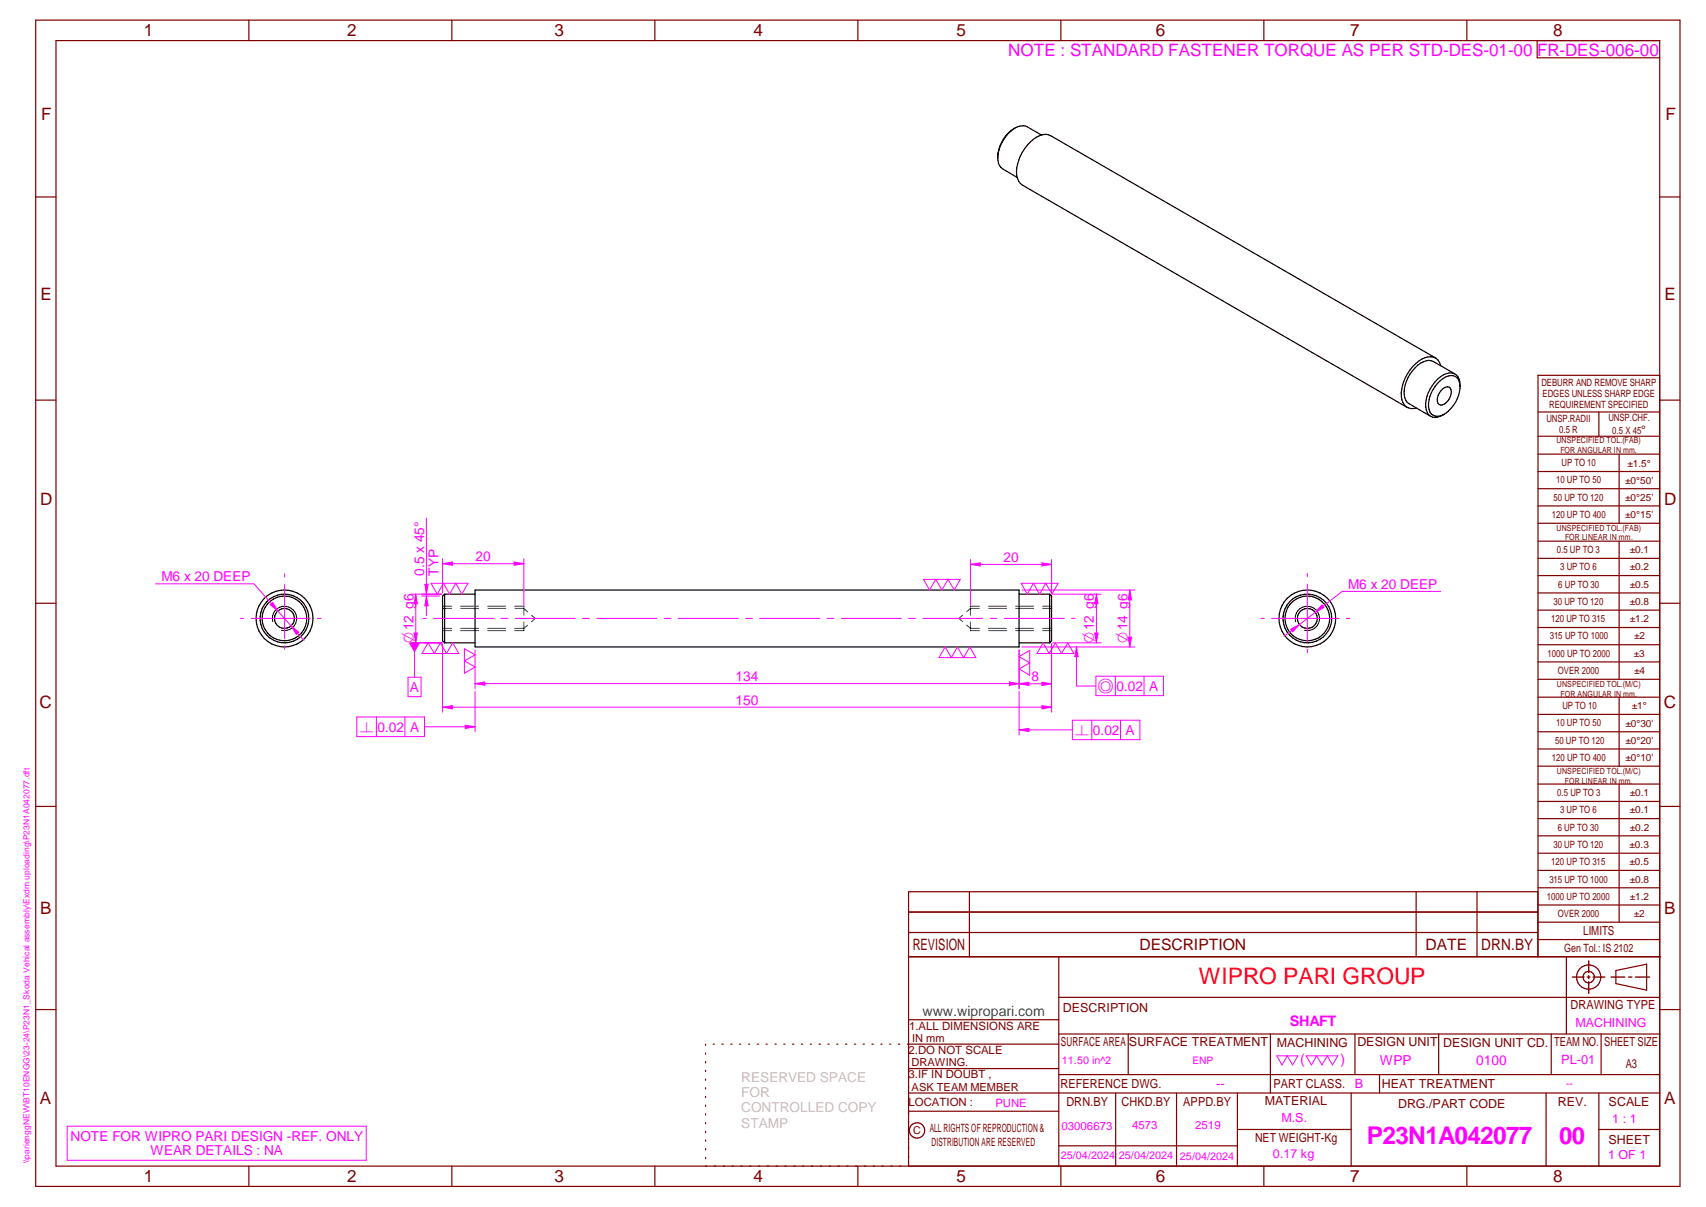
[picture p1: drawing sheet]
<svg xmlns="http://www.w3.org/2000/svg" width="420mm" height="297mm" viewBox="0 0 420 297" stroke-linecap="round" stroke-linejoin="round" font-family="sans-serif">
<g fill="none" stroke="#800000" stroke-width=".3">
<path d="M8.8 5h405v287h-405zM13.8 10h395v277h-395zM61.3 5v5M111.3 5v5M161.3 5v5M211.3 5v5M261.3 5v5M311.3 5v5M361.3 5v5M378.6 10v4.2h30.2M8.8 48.5h5M408.8 48.5h5"/>
<path d="M8.8 98.5h5M408.8 92.4h-30v143.1M408.8 98.5h5M378.8 101.4h30M378.8 107.4h30M378.8 111.8h30M378.8 116h30M393.8 101.4v6M398.8 111.8v17M378.8 120.3h30M378.8 124.5h30M378.8 128.8h30"/>
<path d="M378.8 133.2h30M378.8 137.4h30M398.8 133.2v34M8.8 148.5h5M378.8 141.6h30M378.8 145.9h30M378.8 150.2h30M378.8 154.4h30M378.8 158.7h30M408.8 148.5h5M378.8 162.9h30M378.8 167.2h30"/>
<path d="M378.8 171.6h30M378.8 175.8h30M398.8 171.6v17M8.8 198.5h5M378.8 180.1h30M378.8 184.3h30M378.8 188.6h30M378.8 193h30M378.8 197.2h30M398.8 193v33.9M408.8 198.5h5M238.7 219.5v16"/>
<path d="M348.8 219.5v16M363.8 219.5v16M378.8 201.5h30M378.8 205.7h30M378.8 210h30M378.8 214.2h30M378.8 218.5h30M223.8 235.5h185.2M223.8 229.5h154.9M223.8 224.5h154.9M260.8 235.5v51.5M378.7 235.5v-16h-154.9v67.5"/>
<path d="M378.8 222.7h30M378.8 226.9h30M378.8 231.2h30M385.8 235.5v19M398 238.8l7.5-1.5v6.4l-7.5-1.6zM8.8 248.5h5M173.8 257v.3M173.8 259.1v.3M175.6 257h.3M177.8 257h.3M180 257h.3M182.1 257h.3"/>
<path d="M184.4 257h.2M186.5 257h.3M188.7 257h.3M190.9 257h.3M193 257h.3M195.2 257h.3M197.4 257h.3M199.5 257h.3M201.7 257h.3M203.9 257h.3M206.1 257h.3M208.2 257h.4"/>
<path d="M210.4 257h.3M212.6 257h.3M214.7 257h.4M216.9 257h.3M219.1 257h.3M221.3 257h.3M223.8 251h37M260.8 257h-37.3M260.8 245.4h148M260.8 254.5h148M277.9 254.5v10M312.9 254.5v14.5"/>
<path d="M333.7 254.5v10M354.3 254.5v10M382 254.5v10M394.3 254.5v10M408.8 248.5h5M173.8 261.2v.4M173.8 263.4v.3M173.8 265.6v.3M173.8 267.7v.3M173.8 269.8v.3M173.8 271.9v.4M173.8 274.1v.3"/>
<path d="M173.8 276.3v.3M173.8 278.4v.3M223.8 269h185M223.8 263h37M223.8 273.5h37M260.8 264.5h148M274.8 269v18M289.8 269v18M304.7 269v18M304.7 278h28.1M332.8 269v18M339.8 264.5v4.5"/>
<path d="M380.8 269v18M393.8 269v18M393.8 278h15M61.3 287v5M111.3 287v5M161.3 287v5M173.8 280.5v.3M173.8 282.7v.3M173.8 284.8v.3M211.3 287v5M260.8 282h43.9M261.3 287v5"/>
<path d="M311.3 287v5M361.3 287v5"/>
<circle cx="391.3" cy="240.5" r="2.99"/>
<circle cx="391.3" cy="240.5" r="1.41"/>
<circle cx="225.9" cy="278.2" r="1.89"/>
</g>
<g fill="none" stroke="#f0f" stroke-width=".25">
<path d="M59.2 152.2h.8M61.8 152.2h14.6M70.1 141.2v.8M70.1 143.8v13.3M70.1 158.9v.9M78.2 152.2h.9M104.2 152.2h.9M106.8 152.2h14.8M123.4 152.2h1.7M126.9 152.2h14.8M143.5 152.2h1.7M147 152.2h14.7"/>
<path d="M163.6 152.2h1.7M167 152.2h14.8M183.6 152.2h1.7M187.1 152.2h14.8M203.7 152.2h1.7M207.2 152.2h14.8M223.8 152.2h1.7M227.3 152.2h14.8M243.8 152.2h1.7M247.3 152.2h14.8M251.7 145.2h27.8M251.7 159.2h27.8"/>
<path d="M263.9 152.2h.9M278.2 145.2l.5 2.4h-.8zM310.5 152.2h.9M313.2 152.2h16.6M322 141.1v.8M322 143.8v14.2M322 159.8v.9M331.6 152.2h.9M314.4 259.8h5.2l-1.3 2.3-1.3-2.3-1.2 2.3zM321.7 259.8h7.8l-1.3 2.3-1.3-2.3-1.3 2.3-1.3-2.3-1.3 2.3zM16.5 277.2h73.7v8.3h-73.7z"/>
</g>
<path d="M391.3 236.5v2.9M387.3 240.5h2.8M390.9 240.5h.7M391.3 240.1v.7M391.3 241.6v2.9M392.3 240.5h3M396.8 240.5h3.4M401.1 240.5h.8M402.8 240.5h3.5" fill="none" stroke="#800000" stroke-width=".34"/>
<g fill="none" stroke="#008000" stroke-width=".25">
<path d="M109 155.2h2.2M109 149.2h2.2M109 149.7h2.2M109 154.6h2.2M113.4 155.2h4.4M113.4 149.2h4.4M113.4 154.6h4.4M113.5 149.7h4.4M120.1 155.2h4.4M120.1 149.2h4.4M120.1 154.6h4.4M120.2 149.7h4.4"/>
<path d="M126.8 149.2h2.2v.2M126.8 149.7h2.2l1 .9M129 155.1v.1h-2.2M129 149.6v1.8M129 153.1v1.8M129.9 153.9l-.9 .7h-2.2M130.9 151.4l.9 .8-.9 .8M237.1 151.4l-.9 .8 .9 .8M238.1 153.8l.9 .8h2.2M239 149.6v1.8M239 153.1v1.8M239 155.1v.1h2.2"/>
<path d="M241.2 149.2h-2.2v.2M241.2 149.7h-2.2l-.9 .8M243.4 154.6h4.5M243.5 149.7h4.4M243.5 155.2h4.4M243.5 149.2h4.4M250.1 154.6h4.4M250.1 149.7h4.4M250.1 155.2h4.4M250.1 149.2h4.4M256.8 154.6h2.2M256.8 149.7h2.2"/>
<path d="M256.8 155.2h2.2M256.8 149.2h2.2"/>
</g>
<g fill="none" stroke="#000" stroke-width=".3">
<path d="M250 31.5a8.6 8.6 0 0 0-4.3 7.4M256.5 33.2l-3.5-2a3.6 3.6 0 0 0-3.9 .9 8.6 8.6 0 0 0-3.2 8.1l.3 .6 .8 .8 3.5 2M353.6 88.1a4.3 4.3 0 0 0-5 1.4 10.1 10.1 0 0 0-3.3 8.9 2.64 2.64 0 0 0 3.6 2M353.6 88.1l.5 .5 .7 1.4M353.6 88.1l-94.8-54.7a4.3 4.3 0 0 0-5 1.5 9.9 9.9 0 0 0-3.2 9l.3 .7 .9 1 94.7 54.6M355.3 95.8a1.22 1.22 0 0 1 1.6-.5 1.22 1.22 0 0 1 .5 1.7 3.3 3.3 0 0 1-2.6 2.7 1.55 1.55 0 0 1-.6-2.4zM358.3 92l-5.3-3a3.8 3.8 0 0 0-4.5 1.5 7.8 7.8 0 0 0-2.3 8l.8 .9 5.3 3M359.6 94.8a2.25 2.25 0 0 0-1.1-2.1 2.25 2.25 0 0 0-2.4 .1 8.2 8.2 0 0 0-4.2 8 2.2 2.2 0 0 0 3.5 1.3 8.2 8.2 0 0 0 4-8.8 2.46 2.46 0 0 0-3.9-1.1 8.9 8.9 0 0 0-4.2 8.7l.6 1.2 .4 .3M355.7 101.9l-.4 .3a3.2 3.2 0 0 1-3 .2M109.5 146.2h7.5M109.5 146.2l-.5 .5v11l.5 .5M109.5 158.2h7.5"/>
<path d="M109.5 146.2v12M117 145.2h134v14h-134zM251 146.2h7.5M251 158.2h7.5M258.5 146.2l.5 .5v11l-.5 .5M258.5 146.2v12"/>
<circle cx="70" cy="152.2" r="2.46"/>
<circle cx="70.1" cy="152.2" r="5.5"/>
<circle cx="70.1" cy="152.2" r="6"/>
<circle cx="70.1" cy="152.2" r="7"/>
<circle cx="322" cy="152.2" r="7"/>
<circle cx="322" cy="152.2" r="2.46"/>
<circle cx="322" cy="152.2" r="5.5"/>
<circle cx="322" cy="152.2" r="6"/>
</g>
<path d="M67.2 153a3 3 0 0 1 2.6-3.8 3 3 0 0 1 3.3 3.3 3 3 0 0 1-3.8 2.6M319.1 153a3 3 0 0 1 2.6-3.8 3 3 0 0 1 3.3 3.3 3 3 0 0 1-3.8 2.6" fill="none" stroke="#000" stroke-width=".25"/>
<path d="M278.2 145.2l.5 2.4h-.8z" fill="#f0f"/>
<path d="M277.9 156.8h.8l-.5 2.4z" fill="none" stroke="#f0f" stroke-width=".25"/>
<path d="M277.9 156.8h.8l-.5 2.4z" fill="#f0f"/>
<path d="M101.2 146.2h7.6M101.2 158.2h7.6M102.4 146.2l.4 2.4h-.8zM278.2 145.2v14" fill="none" stroke="#f0f" stroke-width=".25"/>
<path d="M102.4 146.2l.4 2.4h-.8z" fill="#f0f"/>
<path d="M102 155.8h.8l-.4 2.4z" fill="none" stroke="#f0f" stroke-width=".25"/>
<path d="M102 155.8h.8l-.4 2.4z" fill="#f0f"/>
<path d="M102.4 146.2v12M259.2 146.2h12M259.2 158.2h12M270 146.2l.4 2.4h-.8z" fill="none" stroke="#f0f" stroke-width=".25"/>
<path d="M270 146.2l.4 2.4h-.8z" fill="#f0f"/>
<path d="M269.6 155.8h.8l-.4 2.4z" fill="none" stroke="#f0f" stroke-width=".25"/>
<path d="M269.6 155.8h.8l-.4 2.4z" fill="#f0f"/>
<path d="M251 159.9v9.6M259 158.4v11.1M270 146.2v12M256.6 167.9l2.4 .4-2.4 .4z" fill="none" stroke="#f0f" stroke-width=".25"/>
<path d="M256.6 167.9l2.4 .4-2.4 .4z" fill="#f0f"/>
<path d="M251 168.3l2.4-.4v.8z" fill="none" stroke="#f0f" stroke-width=".25"/>
<path d="M251 168.3l2.4-.4v.8z" fill="#f0f"/>
<path d="M117 159.9v9.6M251 159.9v9.6M248.6 167.9l2.4 .3-2.4 .5zM251 168.3h8" fill="none" stroke="#f0f" stroke-width=".25"/>
<path d="M248.6 167.9l2.4 .3-2.4 .5z" fill="#f0f"/>
<path d="M117 168.2l2.4-.3v.8z" fill="none" stroke="#f0f" stroke-width=".25"/>
<path d="M117 168.2l2.4-.3v.8z" fill="#f0f"/>
<path d="M38.3 143.7h24.3l12.3 13.9M71.7 154.1l1.9 1.5-.6 .5zM117 168.2h134" fill="none" stroke="#f0f" stroke-width=".25"/>
<path d="M71.7 154.1l1.9 1.5-.6 .5z" fill="#f0f"/>
<path d="M66.5 148.8l.7-.5 1.2 2.1z" fill="none" stroke="#f0f" stroke-width=".25"/>
<path d="M66.5 148.8l.7-.5 1.2 2.1z" fill="#f0f"/>
<path d="M317.9 154.9l2.1-1.2-1.6 1.8zM354.8 145.5h-24.2l-14.4 11.1" fill="none" stroke="#f0f" stroke-width=".25"/>
<path d="M317.9 154.9l2.1-1.2-1.6 1.8z" fill="#f0f"/>
<path d="M325.6 148.9l.4 .6-2.1 1.2z" fill="none" stroke="#f0f" stroke-width=".25"/>
<path d="M325.6 148.9l.4 .6-2.1 1.2z" fill="#f0f"/>
<path d="M239 137.7v11.3M239 138.9l2.4-.4v.8zM259 137.7v8.3" fill="none" stroke="#f0f" stroke-width=".25"/>
<path d="M239 138.9l2.4-.4v.8z" fill="#f0f"/>
<path d="M256.6 138.5l2.4 .4-2.4 .4z" fill="none" stroke="#f0f" stroke-width=".25"/>
<path d="M256.6 138.5l2.4 .4-2.4 .4z" fill="#f0f"/>
<path d="M109 137.5v8.5M109 138.7l2.4-.4v.8zM129 137.5v11.5M239 138.9h20" fill="none" stroke="#f0f" stroke-width=".25"/>
<path d="M109 138.7l2.4-.4v.8z" fill="#f0f"/>
<path d="M126.6 138.3l2.4 .4-2.4 .4z" fill="none" stroke="#f0f" stroke-width=".25"/>
<path d="M126.6 138.3l2.4 .4-2.4 .4z" fill="#f0f"/>
<path d="M109 138.7h20M109 158.4v16.9M259 158.4v16.9M109 174l2.4-.3v.8z" fill="none" stroke="#f0f" stroke-width=".25"/>
<path d="M109 174l2.4-.3v.8z" fill="#f0f"/>
<path d="M256.6 173.7l2.4 .3-2.4 .5z" fill="none" stroke="#f0f" stroke-width=".25"/>
<path d="M256.6 173.7l2.4 .3-2.4 .5z" fill="#f0f"/>
<path d="M103.8 146.7h4.5M103.8 146.2h5M104.6 143.8h.8l-.4 2.4zM109 174h150" fill="none" stroke="#f0f" stroke-width=".25"/>
<path d="M104.6 143.8h.8l-.4 2.4z" fill="#f0f"/>
<path d="M105 146.7l.4 2.4h-.8z" fill="none" stroke="#f0f" stroke-width=".25"/>
<path d="M105 146.7l.4 2.4h-.8z" fill="#f0f"/>
<path d="M105 127.5v24M102.1 158.2v8.5" fill="none" stroke="#f0f" stroke-width=".25"/>
<path d="M100.7 158.2h2.8l-1.4 2.4z" fill="#f0f"/>
<path d="M100.9 158.2h7.9M106.2 143.6h9.1l-1.6 2.6-1.4-2.6-1.6 2.6-1.5-2.6-1.5 2.6zM114.4 159.6l2.6 1.6-2.6 1.4 2.6 1.6-2.6 1.5zM227.4 142.6h9.1l-1.5 2.6-1.5-2.6-1.5 2.6-1.5-2.6-1.6 2.6zM251.5 143.6h9.1l-1.5 2.6-1.6-2.6-1.5 2.6-1.5-2.6-1.5 2.6zM100.5 166.7h3.2v4.8l-3.2-.1zM251 161.6l2.6-1.5v6.1l-2.6-1.6 2.6-1.5zM251 179.6h13.1" fill="none" stroke="#f0f" stroke-width=".25"/>
<path d="M251 179.6l2.4-.4v.8z" fill="#f0f"/>
<path d="M104.6 178.9h12.4M251 170.2v10.6M251 179.6l2.4-.4v.8zM264.1 177.2h16.6v4.8h-16.6zM268.9 177.2v4.8M276 177.2v4.8" fill="none" stroke="#f0f" stroke-width=".25"/>
<path d="M114.6 178.5l2.4 .4-2.4 .4z" fill="#f0f"/>
<path d="M265.1 159.2v9.6M87.9 176.4h16.7v4.9h-16.7zM92.7 176.4v4.9M99.7 176.4v4.9M114.6 178.5l2.4 .4-2.4 .4zM117 170.2v9.8" fill="none" stroke="#f0f" stroke-width=".25"/>
<path d="M265.1 159.2l.4 2.4h-.8z" fill="#f0f"/>
<path d="M104.6 158.2h4.4M105.4 158.2l1.6 2.6 1.4-2.6 1.6 2.6 1.5-2.6 1.5 2.6h-9.1zM232.8 159.2l1.5 2.6 1.5-2.6 1.5 2.6 1.5-2.6 1.6 2.6h-9.1zM256.9 158.2l1.5 2.6 1.5-2.6 1.5 2.6 1.6-2.6 1.5 2.6h-9.1zM265.1 159.2l.4 2.4h-.8zM265.1 168.8h4.8M269.9 166.4h16.6v4.8h-16.6zM274.7 166.4v4.8M281.8 166.4v4.8" fill="none" stroke="#f0f" stroke-width=".25"/>
<text font-size="6" fill="#f0f" x="336.7" y="281.6">P23N1A042077</text>
<text font-size="5.9" fill="#f0f" x="384" y="281.6">00</text>
<text font-size="5.6" fill="#f00" x="295.3" y="242.2">WIPRO PARI GROUP</text>
<g font-size="4.2" fill="#800000">
<text x="35.4" y="9">1</text>
<text x="85.5" y="8.9">2</text>
<text x="136.6" y="9">3</text>
<text x="185.6" y="9">4</text>
<text x="235.6" y="9">5</text>
<text x="284.6" y="8.8">6</text>
<text x="332.6" y="9">7</text>
<text x="382.6" y="9">8</text>
<text x="10.1" y="29.6">F</text>
<text x="410.2" y="29.6">F</text>
<text x="9.9" y="73.9">E</text>
<text x="409.9" y="73.9">E</text>
<text x="9.9" y="124.2">D</text>
<text x="409.9" y="124.2">D</text>
<text x="9.7" y="174.3">C</text>
<text x="409.7" y="174.3">C</text>
<text x="9.9" y="225">B</text>
<text x="409.8" y="225">B</text>
<text x="9.8" y="271.7">A</text>
<text x="409.8" y="271.7">A</text>
<text x="35.4" y="291">1</text>
<text x="85.5" y="290.9">2</text>
<text x="136.6" y="291">3</text>
<text x="185.6" y="291">4</text>
<text x="235.6" y="291">5</text>
<text x="284.6" y="290.8">6</text>
<text x="332.6" y="291">7</text>
<text x="382.6" y="291">8</text>
</g>
<text font-size="4.2" fill="#f0f" x="248.3" y="13.8">NOTE : STANDARD FASTENER TORQUE AS PER STD-DES-01-00 FR-DES-006-00</text>
<g font-size="3.9" fill="#800000">
<text x="224.8" y="233.8">REVISION</text>
<text x="280.7" y="233.8">DESCRIPTION</text>
<text x="351.1" y="233.8">DATE</text>
<text x="364.8" y="233.8">DRN.BY</text>
</g>
<g font-size="3.7" fill="#f0f">
<text x="101.8" y="158.3" transform="rotate(-90 101.8 158.3)">O12 g6</text>
<text x="269.4" y="158.3" transform="rotate(-90 269.4 158.3)">O12 g6</text>
<text x="277.7" y="158.3" transform="rotate(-90 277.7 158.3)">O14 g6</text>
<text x="270.4" y="170">a</text>
<text x="88.6" y="180">n</text>
<text x="264.8" y="180.8">n</text>
</g>
<text font-size="3.6" fill="#f0f" x="317.7" y="252.6">SHAFT</text>
<text font-size="3.5" fill="#00f" x="227.2" y="250">www.wipropari.com</text>
<g font-size="3.5" fill="#f0f">
<text x="320.2" y="261.8">(</text>
<text x="330.1" y="261.8">)</text>
</g>
<g font-size="3.4" fill="#f0f">
<text x="39.7" y="143.1">M6 x 20 DEEP</text>
<text x="104.4" y="141.6" transform="rotate(-90 104.4 141.6)">0.5 x 45°</text>
<text x="108" y="141.6" transform="rotate(-90 108 141.6)">TYP</text>
<text x="117.1" y="138.1">20</text>
<text x="247.1" y="138.3">20</text>
<text x="332" y="144.9">M6 x 20 DEEP</text>
<text x="181.2" y="167.6">134</text>
<text x="254.1" y="167.7">8</text>
<text x="101" y="170.3">A</text>
<text x="181.2" y="173.4">150</text>
<text x="274.9" y="170">0.02 A</text>
<text x="93" y="180">0.02 A</text>
<text x="269.1" y="180.8">0.02 A</text>
<text x="339.8" y="262.2">WPP</text>
<text x="363.6" y="262">0100</text>
<text x="17.4" y="280.8">NOTE FOR WIPRO PARI DESIGN -REF. ONLY</text>
<text x="37.1" y="284.4">WEAR DETAILS : NA</text>
</g>
<g font-size="3.4" fill="#c0c0c0">
<text x="182.6" y="266.2">RESERVED SPACE</text>
<text x="182.6" y="270">FOR</text>
<text x="182.6" y="273.7">CONTROLLED COPY</text>
<text x="182.6" y="277.5">STAMP</text>
</g>
<g font-size="3.1" fill="#800000">
<text x="389.9" y="230.2">LIMITS</text>
<text x="261.8" y="249">DESCRIPTION</text>
<text x="386.8" y="248.4">DRAWING TYPE</text>
<text x="261.3" y="257.5">SURFACE AREA</text>
<text x="278" y="257.5">SURFACE TREATMENT</text>
<text x="314.5" y="257.6">MACHINING</text>
<text x="334.3" y="257.5">DESIGN UNIT</text>
<text x="355.4" y="257.6">DESIGN UNIT CD.</text>
<text x="382.8" y="257.3">TEAM NO.</text>
<text x="395.1" y="257.4">SHEET SIZE</text>
<text x="400.4" y="262.8">A3</text>
<text x="261.2" y="267.8">REFERENCE DWG.</text>
<text x="313.6" y="267.7">PART CLASS.</text>
<text x="340.3" y="267.7">HEAT TREATMENT</text>
<text x="262.6" y="272.2">DRN.BY</text>
<text x="276.2" y="272.1">CHKD.BY</text>
<text x="291.4" y="272.2">APPD.BY</text>
<text x="311.5" y="272">MATERIAL</text>
<text x="344.3" y="272.6">DRG./PART CODE</text>
<text x="383.7" y="272.2">REV.</text>
<text x="396.2" y="272.3">SCALE</text>
<text x="309.1" y="280.9">NET WEIGHT-Kg</text>
<text x="396.1" y="281.4">SHEET</text>
</g>
<g font-size="3.1" fill="#f0f">
<text x="388" y="252.8">MACHINING</text>
<text x="384.5" y="261.9">PL-01</text>
<text x="299.5" y="267.8">--</text>
<text x="333.7" y="267.7">B</text>
<text x="315.6" y="276.1">M.S.</text>
<text x="397.1" y="276.4">1 : 1</text>
<text x="313.5" y="285.1">0.17 kg</text>
<text x="396.1" y="285.3">1 OF 1</text>
</g>
<text font-size="3" fill="#800000" x="404.2" y="106.8">°</text>
<g font-size="2.8" fill="#800000">
<text x="385.2" y="234.4">Gen Tol.: IS 2102</text>
<text x="223.9" y="253.4">1.ALL DIMENSIONS ARE</text>
<text x="223.8" y="259.3">2.DO NOT SCALE</text>
<text x="223.8" y="265.4">3.IF IN DOUBT ,</text>
<text x="223.8" y="272.2">LOCATION :</text>
<text x="229" y="278.7">ALL RIGHTS OF REPRODUCTION &amp;</text>
<text x="229.4" y="282.1">DISTRIBUTION ARE RESERVED</text>
</g>
<g font-size="2.8" fill="#f0f">
<text x="245.1" y="272.4">PUNE</text>
<text x="261.4" y="278">03006673</text>
<text x="278.8" y="277.7">4573</text>
<text x="294.4" y="277.9">2519</text>
</g>
<g font-size="2.7" fill="#800000">
<text x="224.7" y="256.4">IN mm</text>
<text x="224.5" y="262.4">DRAWING.</text>
<text x="224.5" y="268.4">ASK TEAM MEMBER</text>
<text x="224.9" y="279.2">C</text>
</g>
<g font-size="2.7" fill="#f0f">
<text x="261.5" y="261.9">11.50 in^2</text>
<text x="261.3" y="285.2">25/04/2024</text>
<text x="275.6" y="285.2">25/04/2024</text>
<text x="290.6" y="285.4">25/04/2024</text>
</g>
<g font-size="2.5" fill="#800000">
<text x="379.6" y="95">DEBURR AND REMOVE SHARP</text>
<text x="379.9" y="97.7">EDGES UNLESS SHARP EDGE</text>
<text x="381.5" y="100.5">REQUIREMENT SPECIFIED</text>
<text x="380.9" y="103.8">UNSP.RADII</text>
<text x="384" y="106.6">0.5 R</text>
<text x="396.1" y="103.6">UNSP.CHF.</text>
<text x="397.1" y="106.8">0.5 X 45</text>
<text x="383.2" y="119">10 UP TO 50</text>
<text x="384.6" y="114.7">UP TO 10</text>
<text x="400.3" y="119">±0°50'</text>
<text x="400.8" y="114.8">±1.5°</text>
<text x="382.6" y="123.2">50 UP TO 120</text>
<text x="400.3" y="123.2">±0°25'</text>
<text x="382.2" y="127.4">120 UP TO 400</text>
<text x="400.3" y="127.4">±0°15'</text>
<text x="383.4" y="136.1">0.5 UP TO 3</text>
<text x="401.4" y="136.1">±0.1</text>
<text x="384.2" y="140.4">3 UP TO 6</text>
<text x="401.4" y="140.3">±0.2</text>
<text x="382.6" y="148.8">30 UP TO 120</text>
<text x="383.8" y="144.6">6 UP TO 30</text>
<text x="401.4" y="148.9">±0.8</text>
<text x="401.4" y="144.7">±0.5</text>
<text x="382" y="153.1">120 UP TO 315</text>
<text x="401.4" y="153.1">±1.2</text>
<text x="381.2" y="161.6">1000 UP TO 2000</text>
<text x="381.7" y="157.4">315 UP TO 1000</text>
<text x="402.4" y="161.6">±3</text>
<text x="402.5" y="157.4">±2</text>
<text x="383.7" y="165.9">OVER 2000</text>
<text x="402.5" y="165.9">±4</text>
<text x="383.2" y="178.8">10 UP TO 50</text>
<text x="384.8" y="174.5">UP TO 10</text>
<text x="400.3" y="178.8">±0°30'</text>
<text x="401.9" y="174.6">±1°</text>
<text x="383" y="183">50 UP TO 120</text>
<text x="400.3" y="183.1">±0°20'</text>
<text x="382.2" y="187.3">120 UP TO 400</text>
<text x="400.3" y="187.3">±0°10'</text>
<text x="383.5" y="195.9">0.5 UP TO 3</text>
<text x="401.4" y="196">±0.1</text>
<text x="384.2" y="200.1">3 UP TO 6</text>
<text x="401.4" y="200.2">±0.1</text>
<text x="382.6" y="208.7">30 UP TO 120</text>
<text x="383.7" y="204.4">6 UP TO 30</text>
<text x="401.4" y="208.7">±0.3</text>
<text x="401.4" y="204.4">±0.2</text>
<text x="382" y="213">120 UP TO 315</text>
<text x="401.4" y="212.9">±0.5</text>
<text x="381" y="221.4">1000 UP TO 2000</text>
<text x="381.6" y="217.2">315 UP TO 1000</text>
<text x="401.4" y="221.4">±1.2</text>
<text x="401.4" y="217.2">±0.8</text>
<text x="383.7" y="225.7">OVER 2000</text>
<text x="402.4" y="225.7">±2</text>
</g>
<g font-size="2.5" fill="#f0f">
<text x="293.7" y="261.9">ENP</text>
<text x="385.7" y="267.5">--</text>
</g>
<g font-size="2.1" fill="#800000">
<text x="383.3" y="109.1">UNSPECIFIED TOL.(FAB)</text>
<text x="384.3" y="111.4">FOR ANGULAR IN mm.</text>
<text x="383.4" y="130.6">UNSPECIFIED TOL.(FAB)</text>
<text x="385.4" y="133">FOR LINEAR IN mm.</text>
<text x="383.4" y="169">UNSPECIFIED TOL.(M/C)</text>
<text x="384.3" y="171.4">FOR ANGULAR IN mm.</text>
<text x="383.4" y="190.5">UNSPECIFIED TOL.(M/C)</text>
<text x="385.4" y="192.8">FOR LINEAR IN mm.</text>
</g>
<text font-size="2.1" fill="#f0f" x="7.2" y="286.3" transform="rotate(-90 7.2 286.3)">\\parienggNEW\BT10ENGG\23-24\P23N1_Skoda Vehical assembly\Exdm uploading\P23N1A042077.dft</text>
</svg>
